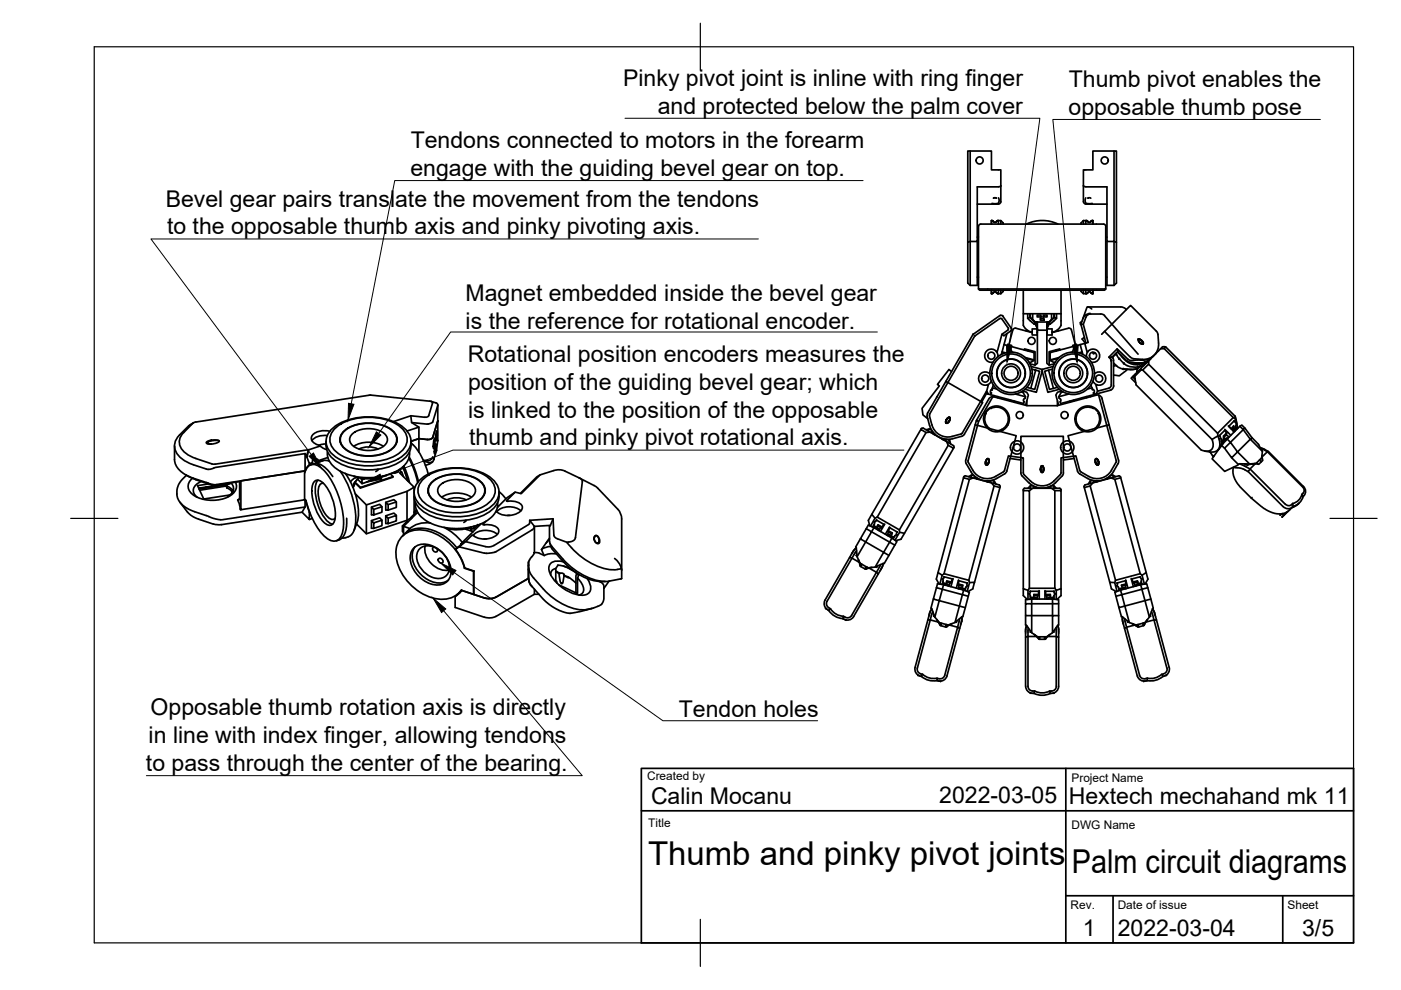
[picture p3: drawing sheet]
<svg xmlns="http://www.w3.org/2000/svg" width="297mm" height="210mm" viewBox="0 0 297 210" stroke-linecap="round" stroke-linejoin="round" font-family="sans-serif">
<!-- layer: Visible -->
<g fill="none" stroke="#000" stroke-width=".36">
<path d="M205.7 32h4.5v4h2l-.1 3.5-4.9 .1v11.6h-1.5zM205.7 32h-.5v19.4l.5-.2v9.3M212.2 39.4v3.4l-.3 .4-.2 .1M229.7 39.4v3.4l.3 .4 .2 .1M231.7 32h4.5v19.2h-1.5v-11.6h-4.5l-.5-.2v-3.4h2zM236.2 32h.5v19.4l-.5-.2v9.3M207.2 51.2v9.3h-1.5l-.5-.5v-8.6M207.2 43.3h4.5M207.2 50.3h.3M207.2 58.8h.3M207.5 47.8a2.43 2.43 0 0 1 1.9-.3h23.4a2.1 2.1 0 0 1 1.6 .3v13.5h-26.9zM210.3 43.1h1.3"/>
<path d="M210.6 46.9l-.4-.1v.7M210.6 46.9v.1M210.6 42h.7M211.3 46.9v.1a.39 .39 0 0 1-.7 0M211.6 46.8l-.2 .1M211.7 47.5v-.7h-.1h.6l.5 .5v.2M211.7 41.9l.1 .5-.1 .6M212.2 46.8v.7M224.3 47.5a7.8 7.8 0 0 0-6.7 0M229.7 46.8h.6a.59 .59 0 0 0 1 .1M229.7 46.8l-.5 .5v.2M229.7 46.8v.7"/>
<path d="M230.2 46.8v.7M230.2 41.9l-.1 .5 .1 .6M230.2 43.3h4.5M230.3 43.1h1.3M230.6 42h.7M231.4 46.9l.3-.1v.7M234.4 50.3h.3M234.4 58.8h.3M234.7 51.2v9.3h1.5l.5-.5v-8.6M201.7 78.8l-.5-.4-2.4 3.1 .4 .3-3.7 4.8 .2 1.4 1 .8M206.2 71l-5.6 9.8M206.3 71h.1"/>
<path d="M206.4 70.8l-.2 .2M206.4 70.8l-.1 .2M206.6 71.3l-9.5 16.5v.4l.5 1.9M206.7 71.2l-.1 .1M207.5 61.3l.2 .2h26.5l.2-.2M209.9 79.3a1.41 1.41 0 0 0-2.1 .1 1.41 1.41 0 0 0 .4 2.1 1.41 1.41 0 0 0 2-.7M210.2 61.5v.8h.1M210.6 62.1l-.3 .1M210.6 62.1h.1M210.6 62.1a.39 .39 0 0 1 .4-.2 .39 .39 0 0 1 .3 .2M211.4 62.1l.2 .1M211.6 62.3h.6"/>
<path d="M211.6 75.6h.1M211.6 75.6a1.41 1.41 0 0 0-1.4-1.6 1.41 1.41 0 0 0-1.4 1.6 1.41 1.41 0 0 0 1.7 1.2M211.7 61.5v.8M212.2 61.5v.8M212.4 74.6l.8 .2M212.7 61.5v.3l-.5 .5M212.9 73.1l6.3 1.7v1.6l-.8 .5-.2-.1M213.5 70.7l-1.2 4.4M213.7 69.5l-1.3-1.9-.3-.1-5.4 3.7M213.7 69.5v.5l-1.3 .9-1 3.7-.2-.1M213.9 73.1l-.2-.1-.1 .3M214.1 73.4l.5 1.3"/>
<path d="M214.2 70.2l-1.3 1-.5-.3M214.4 69.5l-1.7-2.5-.5-.2-5.8 4M214.4 69.5l.1 .3-.3 .4M214.7 69.9l-.8 3.2 .6 .1-.1 .3M214.8 69.9l.1-.2 .5-.1 3.4 .9M217 61.5v5h8M217 66.5v2.5M217 69l.7 1 .8 .3M217.1 74.2l.1-.2 2.3 .6v2.8M217.4 75.8l1.8 .5M217.5 76l1.7 .4M217.9 70.1l-.4 .1"/>
<path d="M217.9 66.5v1l1.4 1.2M218 74.2v.2M218.4 67.3l1 1.1-.1 .3h.2l.4-.3h-.5M218.4 66.5v.8M218.4 67.3l-.5 .2M218.4 66.5v.8l1.1 1h.4v1.4M218.4 70.4h.4M218.6 77.7l2.4 .7-1.3 4.8-2.4-.7M218.8 78.3l.8 .2-1.1 3.9 .9 .2 1-3.9-.8-.2M218.8 70.5v.5h1.1v-.5M218.9 66.5v1.3l.6 .5h2.9l.5-.5v-1.3M219.5 68.7l.4 .7"/>
<path d="M219.9 69.4v.3h-1.1v.8M219.9 69.7h.1M219.9 68.4v1M219.9 66.8h.8v.4h-.8zM219.9 70.5h.1M219.9 69.5v1M219.9 70v7l-.4 .4-1.1-.3M219.9 69.7v.3h2.1v-.3M220.6 67.5h.7v.4h-.7zM221.2 66.8h.8v.4h-.8zM222 70v7l.4 .4 1.1-.3M222 70.5h.1"/>
<path d="M222 69.7h.1M222 69.5v1.5h1.1v-.5M222.1 68.4v1.3h1v.8M222.1 68.4h.4l.1 .3h-.2zM222.3 78.5l1.1 3.9M222.4 68.7l-.3 .7M222.5 68.4l1-1.1 .5 .2-1.4 1.2M223.1 78.3l-1.6 .4 1 3.9 1.7-.5M223.3 77.7l-2.4 .7 1.3 4.8 2.4-.7M223.5 66.5v.8l-1.1 1h-.4v1.4M223.5 66.5v.8M223.9 74.2v.2"/>
<path d="M224 66.5v1M224.1 70.1l.3 .1M224.4 76l-1.7 .4M224.5 75.8l-1.8 .5M224.8 74.2l-.1-.2-2.3 .6v2.8M225 69l-.5 .7a1.89 1.89 0 0 1-1.4 .7M225 61.5v7.5M227.2 69.9l.8 3.2-.6 .1 .1 .3M227.2 69.9l-.4-.3h-.2l-3.5 .9M227.8 73.4l-.5 1.3M228 73.1l.2-.1 .1 .3M229 73.1l-6.3 1.7v1.6l.8 .5 .2-.1"/>
<path d="M229.2 61.5v.3l.5 .5h.6h-.1v-.8M229.4 68.1l-.4 .3 .2 .3M229.4 74.6l-.7 .2M229.7 68.8l-.5-.1 1 4M229.7 61.5v.8M229.9 71.5l-.5 .4 .7 .9M230 72.8l-1 .3 .6 2M230.7 74.5a1.41 1.41 0 0 1 2.4 .5 1.41 1.41 0 0 1-1.7 1.8M230.7 74.5l-.3 .5-.1 .6M230.7 65.1h-.2l-1.3 3.6M230.7 65.1h6.9l.6 .1 .6 .5M230.7 65.1l.8 .4"/>
<path d="M231.1 66.4l-.9 .3-.6 .8M231.2 66.6h2.1l.9 .3M231.2 66.6a.99 .99 0 0 0-1 .6l-.5 1.6 1 3.8-.7 .2 .5 1.8 .2-.1M231.3 62.1a.57 .57 0 0 0-1 .1M231.4 62.1l.2 .1M231.6 74.7l.3 .3 .3-.2M231.7 61.5v.8h-.1M232.1 79.3a1.41 1.41 0 0 1 2.1 .1 1.41 1.41 0 0 1-.5 2.1 1.41 1.41 0 0 1-2-.7M234.2 66.9l7.1 8.2M234.2 70.3l-.6 .6M235.1 75.7h.7M235.8 75.7l.3 .6v5.5"/>
<path d="M236 75.5l.1 .1M236.1 77l.6 .6M236.2 75.4l.4-.4-.8 .8M236.4 75.1l.1 .1M236.6 75h.1M236.6 77.5l-.5 .1M236.7 74.9a5.6 5.6 0 0 0 2.3 2.6M236.7 77.6l.3 .2a4.1 4.1 0 0 0 2.8 .6l-1.6-.2M236.9 74l.1 .5-1.2 1.2M236.9 74.6l2 1.9M237.5 75.2l.9 1 .8 .7 1.2 .4h1.2M238.9 76.5l.7 .3"/>
<path d="M238.9 78.3v.2l-1.6 1.2-1.2-.2M239 77.5a3.9 3.9 0 0 0 2.6 .2M239.5 76.8l1.9 .2M240.1 79.9l-.3 .3 1 1M240.2 76.9l2.6 .2M240.6 79.4v.4M240.6 79.4l-.4 .4M241.2 78.1l-1.4 .2M241.3 71.9h.3l.4 .3 .3 .3 .1 .4-.6-.1-.4-.5zM241.4 71.9l.6 .3 .3 .7-.4-.1-.3-.3-.2-.2 .5 .5 .4 .1-.3-.7zM241.4 72.3h.1M241.9 78.1l.1 .3"/>
<path d="M242.3 78.5l-.3-.1-1.4 1.4 .3 1.8 13.8 13.8a1.62 1.62 0 0 0 2.5-.8l-.2-1.5M242.5 77.5a1.38 1.38 0 0 0-1.5 1.5M242.7 76.8l.1 .3M243 77l-.9 .3-.8 .7M243 76.7l.1 .2M243.1 76.9h.1M243.2 76.6l.1 .1M243.6 76.4l-.1 .8M244 76.1l-1.2 .7-1.4 .2M244.6 75.5a3.8 3.8 0 0 1-3.4 .8l-1.2 .1-.6-.1-2.5-2.3-1.8 1.7 .5 .7v5.2M245 75h.1M245.2 74.9h-.1"/>
<path d="M245.2 70.2l-5.5-5.4-5.5 5.5 5.5 5.4 .7 .4M245.2 70.2l.1 .2a6.1 6.1 0 0 1-.1 4.4 3.1 3.1 0 0 1-3 1.4l-1.9-.1M245.6 74.4l-.3 .1M246 74l.8-.1 14.7 14.6M246.8 73.9l.4-.3 14.7 14.7M247.2 73.6l-.7-.1-5.9 5.9M37 97.4a4.3 4.3 0 0 0 3.1 3.7l4 1.3M37 94.5v2.9M41 89.6l-.8 .5a10.9 10.9 0 0 0-3 3.5 3.4 3.4 0 0 0 1.8 4 20.6 20.6 0 0 0 5 1.9h.6l1.2-.4 18.9-2.9v3.6l-4 .6M43.8 93.7l.5-.3 1-.1 1.2 .2-.5 .4-1 .2h-1l-.2-.2zM44.8 94.1h.1M46.5 93.6l-.3-.2h-.8l-1.1 .2-.4 .3 .3 .2h.6"/>
<path d="M64.7 99.8h.1M64.9 96.8l.2 .2M65.4 95.4l-.3 1.6 .5 1.3 .7-.2M65.6 98.3v.3M65.6 98.6l-.5 .4-.4 .8M65.9 98.5l1.3-.2 1 .3 1.3 1 1 1.4M66.3 98.3l-.2 .2M67.5 97.9l-.4 .3M67.6 94.4l.2 .2-2.4 .7M67.8 94.5l.7 .5 .7 .3M68.2 97.7l-.2 .1M68.3 97.7l-.8 .2v-.2l-.2-.3-.6-.2-.4 .4v.8l-.7 .2"/>
<path d="M69.1 93.6v.8M69.1 94.4a4.8 4.8 0 0 0 3.1 3.9 14.1 14.1 0 0 0 12.7-.5 4.4 4.4 0 0 0 2.2-3.4M69.1 94.2h-.7l-.7 .2M69.4 92.4a3.4 3.4 0 0 0-3.3 1M69.4 95.8v.3a4.9 4.9 0 0 0 3.7 4.3l3 .7 3 .2 3.1-.6 1.3-.5 1.4-.8a4 4 0 0 0 1.9-3.6M69.5 97l-2 .7M69.9 97.8a2.82 2.82 0 0 0-2.4 .3l-.2 .2M69.9 91.4a3.4 3.4 0 0 0-3.9 1.3 1.57 1.57 0 0 0 1.6 1.7M70.2 91.1a12.3 12.3 0 0 1 10.2-2.5 9.2 9.2 0 0 1 6.2 3.2 3.5 3.5 0 0 1-1.2 4.9 13.5 13.5 0 0 1-14.5 0 3.5 3.5 0 0 1-.7-5.6zM70.8 91.1a10.7 10.7 0 0 1 9-2.5 8.4 8.4 0 0 1 6.2 3.2 3.2 3.2 0 0 1-1.2 4.2 12.2 12.2 0 0 1-13.3 0 3.2 3.2 0 0 1-.7-4.9zM72.1 99.9a17.4 17.4 0 0 1 3.1 12.1 2.54 2.54 0 0 1-2.7 2.1M72.1 93.2v.6"/>
<path d="M73.1 91.2a9.1 9.1 0 0 1 10 0 2.38 2.38 0 0 1 0 4 9.1 9.1 0 0 1-10 0 2.38 2.38 0 0 1 0-4zM73.2 91.2a8.9 8.9 0 0 1 9.9 0 2.36 2.36 0 0 1 0 4 8.9 8.9 0 0 1-9.9 0 2.36 2.36 0 0 1 0-4zM74.7 92a5.8 5.8 0 0 1 6.8 0 1.67 1.67 0 0 1-.5 2.8 6 6 0 0 1-6.3-.4 1.55 1.55 0 0 1 0-2.4zM75 94.6a6.1 6.1 0 0 1 6.3 0M76.1 95.2l1.1-.4h1.2l1.8 .4M78.6 83.8l12.5 1.3M78.6 83.8l-37.5 5.8a9.8 9.8 0 0 0-3 3.4 3.4 3.4 0 0 0 2.4 3.8l4.4 1.6h.7l19.8-3.1-.5 1.5-.2-.6M80.1 99.5l.1 .1M80.2 99.6l-.5 .4M84.1 93.2v.6M84.5 99.6v.4l-.8 .3M84.7 99.5v.1"/>
<path d="M84.8 99.8l.4 .3-.5 .2 3.1 3-1.5 .9-8.6 2.9-2.4-2.4M85.6 98.8l.7 1.7 .5 1.8M86.7 97.2a19 19 0 0 1 1.9 5.1M86.8 96.9a18.9 18.9 0 0 1 1.9 5.2M87.1 88.2l.2 1.4 1.5 1-2.5 .8M87.1 93.6v.8M87.1 93.8l.6 .6M87.3 89.6l3.3 .3M87.7 94.4a14.2 14.2 0 0 1 3.1 6.1M88.8 90.6v2.4l-1.7 .6 1.7-.6 1.8 .2M89.7 97.6l.9 .1M89.8 97.8l1.4 .3 .5-.2"/>
<path d="M90.6 93.2l-1.8-.2v2.9M90.9 98.4l-.7 .3M90.9 88.1l-.3 .3-.5 .1-3-.3-3.7 1.2M91.1 85l.6 .3v.2M91.4 85.1l1 .3M91.7 89.6l-1.1 .3M91.7 85.5l-.8 2.6M91.7 97.9l-.8 .5M91.8 96.9a1.06 1.06 0 0 1-1.2 .8M92 97.4l-.3 .5M92 97.2v.2zM92.1 92.9l.1 .9-.3 1.3v-.9z"/>
<path d="M92.4 94.1l.1 .8-.3 1.4-.1-.9zM92.4 85.4l.4 .3v.2l-1.1 3.6M92.6 95.4l-.7 2.1M92.6 91.3l.1 .9-.3 1.3v-.9zM92.8 93.5l-.3 2M92.8 85.9v7.6M92.8 89.2l-1 3.5a1.1 1.1 0 0 1-1.2 .5M119.8 99.9l3 1.4a.95 .95 0 0 1 .7 .8M119.8 99.9l-.9-.3h-1l-3.4 1.1-4 4-1.3-.4-1.8 1.9 .2 .1a4 4 0 0 1 2.9 .6 1.06 1.06 0 0 1-.5 1.8 4.1 4.1 0 0 1-4.8-.2h-.1M195.2 91.1l.1-.3h.4l5 2.8 1.5 .9 .1 .3-.1 .3M196.3 91.1l.7-.2 .5 .3M196.7 87.6l3.9-6.8 7.7 4.5-3.8 6.8-.6 .4"/>
<path d="M196.7 87.5l-.1 .3a6 6 0 0 0 2.4 4.8 4 4 0 0 0 3 .4M197 90.9l-.2 .5M197.2 91.6l-.9 .1M197.6 90.1a3.5 3.5 0 0 0 4.3 2.4M197.6 91.4l-.2 .4M197.7 91.6l.2 .4M198 91.8l-.1 .2M198 91.9v.1M198.2 92l-.1 .1M198.3 92.1l-.1 .1M198.7 84.1l-.1 .1M199.7 93h.1"/>
<path d="M199.8 93v.1M200 93.1l-.1 .1M200.1 93.1l-.1 .1M200.5 93.1l-.5 .2M200.7 93.1l-.2 .4M200.7 93.6l.3 .8-10.3 17.9-4.7-2.7M200.9 93.2l.5 .2 .1 .7M200.9 88.7l.3-.2 .2 .2-.3 .7-.4 .3-.1-.4zM200.9 88.6l.4-.1 .1 .4-.3 .6-.4 .3-.2-.4zM201 94.4l1.2 .7-10.4 18M201.4 93.4l-.3 .5M203.9 92.5l-1.9 .5"/>
<path d="M205.8 100a4 4 0 0 0 5.5 1.4l1.7-.9M205.8 100l-.9-1.7-.2-.5 2.1-7.7 8.7 2.3-2 7.5-.5 .6M207 89.2l-.2 .9M208.1 85.2l1-1.7h.3l-.2-.6-5.2 9-2.2 .6M209.3 97.3h.3l.1 .7-.2 .5-.3 .1-.3-.4zM209.3 81.6l.2 .1-.3 1.2M209.4 97.3h.1l.2 .2-.3 .9a.28 .28 0 0 1-.4 0 .28 .28 0 0 1 0-.4zM209.4 83.5l.1 .1M209.8 90.9a2.52 2.52 0 0 1-.8-3.2l-.1-.2 1.1-1a2.72 2.72 0 0 1 3.7 1.6 2.51 2.51 0 0 1-2.2 3.2M210.1 83.3h.1M210.2 80.8h.1M210.3 82.6l-.3 .3v.8l-.5-.1-.3-.7"/>
<path d="M210.3 82.6h.1M210.4 82.2l.9 .3M210.5 84.1l-3 5.3-2.3 8.5a4.8 4.8 0 0 0 3.9 3.6 5.5 5.5 0 0 0 3.6-1.5M210.6 81.6l-.3 1M210.8 83.9l-.1 .2M210.8 84.1h-.5l-.7 .5-2.6 4.6 .5 .2M211.6 84.1l-.1 .2M212.4 91.1l.2 .1M213 99.7l.8-3 3.2 .4v3.2M213 99.7l-.2 .3M213.5 90h.1M213.5 90l.2 .1"/>
<path d="M214.2 97.2l2.3 .3M214.3 84.8l-.1 .3M215.1 85l-.1 .3M215.3 83.5l2.1 .6M216.5 83.1l.4 .1 .5 .9-.1 .3a.51 .51 0 0 0-.2 .9l-.1 .3-7-1.9M216.8 82.9l.9 .3 .3 .5-.3 1.3v1M217.7 85l-.3 .9M217.7 82.1l.8 .3M220.9 98.8l.2 .1 .2 .5v.4l-.3 .4-.2-.1-.2-.4zM220.9 98.8l.2 .1 .2 .4-.3 .8-.2-.2-.2-.4zM224.2 85l.3 .9M225.1 82.9l-.9 .3-.3 .5 .3 1.3v1"/>
<path d="M225.4 83.1l-.4 .1-.5 .9 .1 .3a.49 .49 0 0 1 .2 .9l.1 .3 7-1.9M226.6 83.5l-2.1 .6M226.8 85l.1 .3M227.6 84.8l.1 .3M227.7 97.2l-2.3 .3M228.4 90l-.2 .1M228.9 99.7l-.8-3-3.1 .4v3.2M228.9 99.7l.3 .3M229.5 91.1l-.2 .1M230.3 84.1l.1 .2M231.1 83.9l.1 .2M231.3 81.6l.3 1h.3l.1 .3-.2 .4 .1 .4 .4-.1 .4-.7"/>
<path d="M231.5 82.2l-.9 .3M231.7 82.6h-.1M231.9 83.3h-.1M232.3 97.3h.3l.3 .5 .1 .5-.2 .3h-.2l-.3-.3zM232.3 97.3h.2l.4 .5-.1 .7-.3-.1-.2-.4zM232.9 87.7h.1M232.9 87.7a2.51 2.51 0 0 1-.8 3.2M232.9 87.7l.1-.2-1.1-1a2.55 2.55 0 0 0-3.6 1.5 2.55 2.55 0 0 0 2.1 3.3M232.9 83.8l3.8 13.9-.1 .3-1 1.7M233 83.8h-.6l-8.3 2.2h-6.3l-7-1.8M233 83.8l.4 .2 .3 .5 1.4 5.6M235.4 82.8l-3.1 .8"/>
<path d="M235.6 81.6a.7 .7 0 0 1-.5 .7l-2.4 .6-.3-1.2 .2-.1M235.6 99.7a3.5 3.5 0 0 1-4.7 1.3l-1.7-1M236.1 81.8l-.2 .6-.5 .3M240.6 80.2l-.4-.4-.1 .1 .6 .5M256.5 95.8l.8 1M257.1 96.6h.3M258.2 91.9v.5M258.2 92.4a2.74 2.74 0 0 1-.1 3.1 2.91 2.91 0 0 1-2.7 .1M258.5 95.1l-.3 .3M258.6 92.3l.2 .7M258.6 92.3v.1M258.6 95l-.1 .1"/>
<path d="M258.8 93l-.3 .1M258.8 93l.2 .1-.1 .4M258.8 94.6v.1M258.9 93.5v.7l-.2 .6M259 94.2v.2M259 94.4l.6 .6M259.1 93.9l-.2 .4M259.2 93.7l-.1 .6M259.3 93.6v.4M259.3 93.6l-.1 .1M259.4 92.5v.3M259.4 92.8l-.3 1.1"/>
<path d="M259.4 92.8l.3 .3M259.6 91.3l.4 .7-.6 .7M259.7 91l.7 .7M259.7 91.2l-1.1 1.1M259.8 93.3l-.5 .3M259.9 93.4l-.1-.1 .5-.4-.6 .1-.5 .5M260 92.2l.6 .5M260 91.9l-.6 .6M260.2 93.1l.7 .7 2.7-2.7 1.5 2-2.7 2.7M260.4 91.7l.5 .6M260.4 90.3l.7 .7M260.5 90.4l.3 .3"/>
<path d="M260.9 93.8l1.5 2-1.3 1.3-1.5-2.1zM261 90.9l.6-.6-.1 .3-.3 .5M261.1 91l.6 .6M261.1 97.1l1.5 1.4M261.5 88.5l-3.4 3.4-14.6-14.7-1.2 1.3 14.7 14.7 1.2-.8M261.5 88.5a2.3 2.3 0 0 1 .8 2.2M261.5 99.1l-.1 .7a5.2 5.2 0 0 0 1.8 3.7l2.1 2.1 2 1.7 1.3 .9 1.3 .5 1.1 .3 1.5-.2 .5-.3 1.2-1.1-.1-.6M261.6 90.3l-.2 1M261.7 89.2v.1M261.7 89.3h.1M261.8 99.1l1.9 .4M261.9 88.3v.5"/>
<path d="M261.9 88.3l.4 1.7M262 90.5v.3M262 89.5l.1 .2M262.1 89.6l-.3 1.4M262.1 89.6l-.5-.3-1.1 1.1M262.2 90.6l.2 .2M262.2 90.6l-.7 .7M262.2 90.6v.2M262.3 90.9h-.1l-.3 .3-.1 .3M262.4 95.8l2.5 2.6M262.8 98.4l2.2 1M262.9 90.4l.4-.3 2.1 2.7 1.4 1.4 .9 1.5-.2 1.4-1.2 1.1-3.6 .1-.3 .4-2.7 1.2-2.7-2.6 2-2.9z"/>
<path d="M262.9 90.4l.7 .7 .3-.3M263.8 98.4l.4 .1M264.2 98.5l.3 .1M264.5 98.7l.1-.2 1.5-.2-1.1 1.1M265 99.4l-.4 .6-.9-.5M265 99.4l7.5 7.5a.97 .97 0 0 0 1.6-.1M265.1 98.3l.1 .1M265.3 98.3l.2 .1M265.4 92.8l-.3 .3 2.6 2.6M266 98.3h.1M266.4 98.1l.3 .3M267 97.5l.4 .4"/>
<path d="M267.2 95l1.7 .7M267.3 95l.3 .2M267.5 96.9h.1M267.5 96.8l.2 .8M267.5 96.7l.1 .2M267.6 95.1l1.1 .7M268.7 95.8l.2-.1 7.4 7.4a1.43 1.43 0 0 1 .2 2M268.7 95.8l7.5 7.4a.94 .94 0 0 1 .1 1.4M268.7 95.8l-1.1 1.1 .1 .7-.8 .8-.8-.1M38.2 106.5l1.5 2.1 1 .8 .9 .5 3.6 1.2M39.3 100.7l.7 .4M39.5 100.8l-1.4 1.5-.5 1.2a3.9 3.9 0 0 0 2.8 4.7l3.9 1.3"/>
<path d="M40.1 101l1.4 .7M40.8 101.4a2.11 2.11 0 0 0 .4 3.7 7.5 7.5 0 0 0 8.4-.7 1.88 1.88 0 0 0 .3-2.2M41.5 101.7l3.8 1.2 5.8-.9M42.1 103.5l6.9-1.1-6.8 1.2M42.7 102.1a1.87 1.87 0 0 0-1.2 3l.3 .3M44.2 102.6l-2.3 .4 1.3 2.8 5.5-.8 .6-.5M45.2 111.1l1.7 .1M47.7 102.8l.4 .7M47.9 103.1l-5.6 .8M48 102.7l-5.8 1M48 102.7h.1M48 102.7l.1 .4"/>
<path d="M48.1 103.1v.4M48.1 103.5l.9 .5 .2 .3M48.1 103l1.4 1.1M48.7 105l-.5 .4M49 102.4a1.68 1.68 0 0 1 .3 2.1M49.1 104.1l.1 .2M49.2 104.3l.1 .2M50.6 106.4l.5 1.6M50.8 102.1v3.8l-.4 .2M50.8 105.7l-.4 .3 .2 .4M51.1 102v6.1l-.2-.3M51.1 102l13.5-2.1v6.1l-13.5 2.1"/>
<path d="M51.1 102l-5.4 .8-1.6-.4M64.1 108.6l-17.2 2.6M64.6 105.9l.1 1.6-.6 1.1 1.5 1.5a4.3 4.3 0 0 0-.5-3l-.3-1M64.6 105.9l.2 .2M64.6 100.3a1.9 1.9 0 0 1 1.2-1.7 1.9 1.9 0 0 1 2.1 .4 16.2 16.2 0 0 1 4.9 10.3 6.5 6.5 0 0 1-.9 5 1.85 1.85 0 0 1-2.7-.2 15 15 0 0 1-4.3-8M64.7 107.5l-17.6 2.7-1.3-.1-1.5-.6M66.2 109.9l-.6 .2M66.5 102.2a1.03 1.03 0 0 1 1.6-.1 9.5 9.5 0 0 1 2.8 8.4 1.08 1.08 0 0 1-1.8 .6 9.5 9.5 0 0 1-2.8-8.4zM67.4 101.8a5.9 5.9 0 0 0 0 5.2 5.9 5.9 0 0 0 3.1 4.1M68.6 102.5a.93 .93 0 0 0-1 .9 7.5 7.5 0 0 0 2.5 6.6l.7 .1 .2-.2M73.2 100.4a14.4 14.4 0 0 1 2.7 9.9l-.8 2.2M73.5 109.9v1.7l-.5 1.7-.7 1-1 .4"/>
<path d="M75 102.6l.3-.4-.3 1M75 100.9a8.4 8.4 0 0 0 6.3 0M75.3 102.2l.7-.9-1 1.3v.6l-.2 .1M75.3 102.2l1.1 1.1M75.7 101.2l-.9 .4-.5 .6M76.4 101.4l.4 .3v.8l-1-.9M77.2 101.5l-.4 .2M77.2 101.5v.1M77.7 107.1v6.1M79.2 110.9l-.4-.5v1.6h.4l1.8-.5v-1.2l-1.8 .6v1.1M79.2 108l-.4-.5v1.6l.4 .1 1.8-.6v-1.2l-1.8 .6v1.2M81 110.3l-.5-.5-1.7 .6"/>
<path d="M81 107.4l-.5-.5-1.7 .6M81.9 100.8l-5.1 1.7M82.3 107l-.5-.5v1.6l.5 .1 1.7-.6v-1.2l-1.7 .6v1.2M82.3 109.9l-.5-.5v1.6h.5l1.7-.6v-1.1l-1.7 .6v1.1M82.8 100.5l.5 .7-6.9 2.3M83.3 101l-6.9 2.3v.2l-1.1-1.1M83.7 100.1v.2h-.3M84 106.4l-.5-.5-1.7 .6M84 109.3l-.5-.5-1.7 .6M85.2 100.1l.3 .9M85.3 113.7l.3-.3a6.4 6.4 0 0 1 7.5-.4l2 1.4 1.8 1.8M85.3 111.5l.3 .1"/>
<path d="M85.6 111.6v1.8M86.3 104.2v6.1M86.4 101.9l-1-2.9 .6 1.4 .5 1.6M86.6 110.6l-.3-.1-1 1v1.2l.3 .2M86.8 112.2l-.7 .8M87.1 109.9l-.8 .4-8.6 2.9-2.1-2.1M87.1 109.8h.2M87.7 116.2a3.7 3.7 0 0 1 4.4-.3 6.1 6.1 0 0 1 3.5 6 2.97 2.97 0 0 1-4.3 1.9 6.1 6.1 0 0 1-4.2-6.3zM87.8 104.4a4.5 4.5 0 0 0 3.1 4.7 14.1 14.1 0 0 0 12.7-.5 4.2 4.2 0 0 0 2.2-4.2M87.8 103.3v.9M87.8 105.4v3.6M88 116a4.6 4.6 0 0 0 1.2 5.8 4.6 4.6 0 0 0 5.8 1.2"/>
<path d="M88.1 106.6a4.7 4.7 0 0 0 3.3 4.4l2.8 .8 1.5 .2h2.2l3-.5 1.1-.4 1.4-.8a4 4 0 0 0 2.1-3.7M88.3 108l-.5 .6M88.3 108.9l-.2-.1-1 1v.3M88.3 108.2l-.5 .4M88.3 108.2l-.4 .3M88.5 108.6l-2.9 3 1.3 .5M88.9 101.9a12.3 12.3 0 0 1 10.2-2.6 9.2 9.2 0 0 1 6.2 3.3 3.5 3.5 0 0 1-1.3 4.9 13.5 13.5 0 0 1-14.4 0 3.5 3.5 0 0 1-.7-5.6zM88.9 116.4a3.5 3.5 0 0 1 4.8 .7 3.7 3.7 0 0 1 1 4.9 3.5 3.5 0 0 1-4.8-.7 3.7 3.7 0 0 1-1-4.9zM89.5 101.9a10.7 10.7 0 0 1 9-2.5 8.4 8.4 0 0 1 6.1 3.2 3.2 3.2 0 0 1-1.1 4.2 12.2 12.2 0 0 1-13.4 0 3.2 3.2 0 0 1-.6-4.9zM90.1 115.8a4.6 4.6 0 0 0 5.1 5.1M90.8 104v.6M91.3 110.9a5.3 5.3 0 0 0-4.5 1.3"/>
<path d="M91.8 102a9.1 9.1 0 0 1 10 0 2.38 2.38 0 0 1 0 4 9.1 9.1 0 0 1-10 0 2.38 2.38 0 0 1 0-4zM91.9 102a8.9 8.9 0 0 1 9.8 0 2.36 2.36 0 0 1 0 4 8.9 8.9 0 0 1-9.8 0 2.36 2.36 0 0 1 0-4zM92 116a.53 .53 0 0 0-.1 .8 .53 .53 0 0 0 .9-.1l-.2-.4M93 118.5a.58 .58 0 0 1 .8 .1 .58 .58 0 0 1-.1 .8 .68 .68 0 0 1-.7-.9zM93.4 102.8a5.8 5.8 0 0 1 6.8 0 1.67 1.67 0 0 1-.6 2.8 6 6 0 0 1-6.2-.4 1.55 1.55 0 0 1 0-2.4zM93.7 105.4a6.1 6.1 0 0 1 6.3 0M94.1 111.8l1.8 1.2 2.1 2M94.8 106l1.1-.4 1.2-.1 1.7 .5M96.6 116.5a8.3 8.3 0 0 1 1.8 4l2.1 .6M97.3 115.9l5.4 1.4M97.7 115.4l.1 .1M98.1 115h.1"/>
<path d="M98.6 112.1l1.7 .7M98.7 110.3l.1 .1-.5 .4M98.7 112.1v.1M99.3 112l-.3 .3M99.4 111.9l.6 .2v.5M99.9 111.7a8.5 8.5 0 0 1-5.4 .3M100 112.1l-.3 .4M100.1 113.5h-.1M100.4 111.6h.1M100.6 111.5l-.1 .6-.7-.2v-.1M101.3 111.3l-.8 .8M101.8 111.1l.1 .1"/>
<path d="M102 111.1l-4.3 4.3 .3-.2-.1 .1-1.3 1.2 2.1-1.7M102.7 111.3a2.87 2.87 0 0 1 3 1 1.8 1.8 0 0 1-1.8 1.8 3.8 3.8 0 0 1-3.5-.5M102.8 117.3h.3M102.8 104v.6M103 110.5l-.6 .7 .3 .1M103.1 114.3h-.5M105.4 113.3a3.9 3.9 0 0 0-5.1 .2M105.5 107.2l.2 .2M105.8 104.2l1.5 1.6M108.1 109.3h-.5M109.2 104.3l-1.7 1.3-2 2M110.4 108.3a3.9 3.9 0 0 0-5.1 .2"/>
<path d="M112.1 119.1l.1 1.9 .9 1.5a17.4 17.4 0 0 0 7.7 6.3 6.8 6.8 0 0 0 5 .1M112.1 119.8l-.1 .1M112.2 118.8l-.2 .4v3.5l-6.8 3.9 6.9-4M112.3 110.3l1 1.3M112.7 118.1l-.4 .6M113.3 111.6l3.4-.2-.2 .2v3.2l.1 .5 2.8 3.3M113.3 111.6l-.6 .8-7.5 4.6-2.1 .3M113.3 111.6v5.6l-.6 .9M113.3 117.2h.8l1.3 .6 .9-.3 1.7-.1M114.5 100.7l-.7 .4-3.5 3.5M114.8 116.5l.5 1.3M116.5 114.3l-.7 .9"/>
<path d="M116.5 114.1l-1.7 2.4M116.6 115.2l.3 .9M116.8 115.9l-.9 .1-1.1 .5M116.9 116.1l2.6 3.1M117.3 110l-.6 1.4M117.4 113.5l-.1-3.5-5 .3-.2 .9-7.4 4.4-.6 .3h-1.1l-4.3-1.1 1.3-1.3 .4 .1M117.4 113.5l.2 .4 .6 .3M118.3 119.8l-.5 .7v2.7l.2 .1v.3M118.3 119.8l1.4 .3 1.6 .8M119.4 118.6a13.4 13.4 0 0 0 9 4.7l.8-.1M119.5 119.1a2.3 2.3 0 0 0-3 .8 4.7 4.7 0 0 0 2.2 4.3 6.9 6.9 0 0 0 5.6 1.9 1.76 1.76 0 0 0 .6-2.8l-.4-.6M119.5 119.2a11.6 11.6 0 0 0 8.8 4.1"/>
<path d="M120.2 115l.2 .3a15.2 15.2 0 0 0 8.9 5.5h.9l1.5-.2M122.8 101.3l3.2 1.6M123.5 102.1l-1.5 12.1-.7 .6-1.1 .2-2-.8M126 102.9l.8 .6 4.2 4.5 .7 1.1 .1 .9v10.9M126.1 113.8l-.1 .2M126.1 113.8l.4-.2 .3 .3 .2 .6-.2 .6h-.4l-.3-.4-.1-.4zM126.1 113.7l.4-.1 .5 .5 .1 .8-.2 .3h-.3l-.5-.5-.2-.6zM130.3 118.4a3.7 3.7 0 0 1 1.5 2.5M180.1 118.2l-5.2 9M180.7 117.3l-.6 .9 .5 .1 1.6 .9-.2-.6M181.4 116.3l-.7 1M181.5 116.2l-.8 1.1"/>
<path d="M181.6 116.8l-6.3 10.7a1.1 1.1 0 0 0 .8 1.6M181.7 117.5l-.2 .3 .2 .1M182.1 118.8h.1M182.2 119.2l.2 .9 1.1 .6 .8-.3 1.5 .9M182.4 119.4l-.1 .1M182.4 119.4l-.1 .2M182.6 119.6l-.2 .4M182.8 119.6l-.3 .5M183.5 114.9l-1.8 3.1M183.7 112.1l.4-.8 1.2 .6 4.9 2.9-2.7 4.7-2 .7-1.5 .2-1.6-1-.7-1.4-.2-1.9-.1-.1 1-1.7M183.7 112.1l1.1 .6-1.3 2.2-1.1-.6zM184.4 111.5l-.3-1.2 .7-1.2 .7 .8-.9 1.6"/>
<path d="M184.8 109.1l10.4-18 1.1 .6-10.3 17.9M185 111.7l.3-.2 .8 .4M185.3 111.5l.2 .3M185.3 111.9l-.5 .8 3.8 2.2-1.3 2.2-3.8-2.2M185.3 110.5l.1 .2M185.4 111.1l-.3 .5M185.5 112v-.1l.5 .2 .2 .3M185.8 110.3l1.7 .9M185.9 110.3h-.1M185.9 110.3l-.5 .4v.4M186 109.6l-.5 .3M186.1 111.5l.8 .5 .1-.2-.8-.5-.4 .5"/>
<path d="M186.1 111.9l.2 .5M186.7 119.7l-.9 1.6M186.7 111.8l-.4 .7M187.2 119.7l-.2 .6M187.2 119.5l-.5 1.3M187.4 111.2l-.4 .6M187.6 111.1l-.9 1.6M188.1 113.5l.6-.1 .7 .5M188.2 113.6l.8 .2-.1 .2M188.3 112.5l.9 .5-.3 .6M188.4 112.8l-.3 .7M188.5 117.8l-1.2-.7-1.8 3.1"/>
<path d="M188.6 111.8l1.6 1M188.6 111.7l-.9 1.6M188.7 111.9l-.5 .8 .9 .5M189 113.8l.4 .1M189.1 114.1l-.5 .8 1.1 .7M189.4 113.9v.4M189.8 114.5l.9-1.6 1.1 .2-.8 1.2-1.1 .3M190.2 112.8l-.1 .6-.4 .2-.3 .5M190.2 112.8v.1M190.3 113.4h-.2M190.7 112.3v.5M204.3 101.3l.3-.4 7.3 1.9 .2 .3-.1 .3"/>
<path d="M206 100.7l-.2 .5M206.3 101.3l-.8 .3M206.5 100.9l-.5-.2-.6 .4M206.7 101l-.1 .4M206.8 101.1l.3 .4M207.1 101.3v.3l.1-.2M207.4 101.5h-.1M207.5 101.6h.1M209.1 102v.1M209.2 102h.1M209.4 102v.1M209.5 102l-.1 .1"/>
<path d="M209.9 102l-.4 .2M210.1 101.9v.1M210.1 102l-.1 .3M210.2 102.4l.6 .6-5.4 20M210.3 101.9l.5 .1 .4 .6M210.8 103l1.2 .4-5.4 20M210.8 102l-.1 .5M216.5 100.2v.3a5.3 5.3 0 0 0 5.2 2.9 6.8 6.8 0 0 0 3.7-2.9l.1-.3M216.5 100.3v-7.8h8.9v7.8M217 100.2v.2a5.1 5.1 0 0 0 4 2.6 3.5 3.5 0 0 0 2.4-1M217 104l.2-.5h7.5l.3 .3v.2M218.4 103v.5"/>
<path d="M218.9 103.5l-.7 .5M219 103h-.6l-.4 .5M219.2 103.1v.4M219.4 103.2l.3 .3M219.7 103.3l.1 .2M219.8 103.3v.2M220 103.5h-.1M220 103.4v.1M220.1 103.4v.1M221.8 103.4v.1M221.9 103.4v.1M222.1 103.3v.2"/>
<path d="M222.2 103.3l-.1 .2M222.5 103.2l-.3 .3M222.7 103.1v.4M222.9 103h.6l.4 .5M222.9 103.5l.7 .5v20.7h-5.4M223.5 103v.5M223.6 104h1.4v20.8M225 100.2l-.2 .4-1.4 1.4M228.9 100.5l-.5-.6-2-7.5 8.7-2.3 2.1 7.7a5.2 5.2 0 0 1-4.3 4.2l-1.6-.2-.7-.4M228.9 100.5l1.7 .9M231.1 102l.1 .5M231.6 101.9l-.5 .1-.4 .6"/>
<path d="M231.7 102.4l-.6 .6M231.8 101.9l.1 .4M232 102l.4 .2M232.4 102l.1 .1M232.5 102v.1M232.7 102h.1M232.8 102v.1M234.4 101.6h.1M234.5 101.5h.1M234.8 101.3v.3l-.1-.2M235.1 101.1l-.3 .4M235.2 101l.1 .4"/>
<path d="M235.4 100.9l.5-.2 .6 .4M235.6 101.3l.8 .3 5.3 20M235.9 100.7l.2 .5M236.4 101.6l1.2-.3 5.4 20.1M237.6 101.3l-.3-.4-7.3 1.9-.2 .3 .1 .3M264.6 100l7.4 7.4a1.43 1.43 0 0 0 2 .1M265.5 105.5l-.2 .1M271.7 108.9l-.3 .3M271.8 108.9l-.4 .3M271.9 108.9h.1M271.9 108.9l.3 .2M272.1 109.1l.1 .1"/>
<path d="M272.2 109.1h.1M273.2 108.3l-1.3 1.4 .9-1.1M275.5 106.6l-.8 .7-.8 .3M276 104.8a2.62 2.62 0 0 1-1.9 2M276.3 104.6l-.3 .2 .3 .5M276.3 105.3a2.97 2.97 0 0 1-2.1 2.1M276.5 105.1l-.2 .2M96.8 126.1l-.3 .4v2.3l6.7 2.2h1.1l.9-.3M97.6 125.6l-.7 .5M97.6 125.4v.1M97.6 125.4l-.3 .3M97.8 125.3l.1-.1 5.3 1.7h1.1l.9-.3"/>
<path d="M97.9 125.2l-.3 .2M97.9 125.2l-1.4 1.3M98.5 120.4a10.9 10.9 0 0 0-9.6-8.1 4.8 4.8 0 0 0-4.9 5.9 10.8 10.8 0 0 0 10.1 8.9 4.7 4.7 0 0 0 3.7-2l2.6 .9M98.5 120.4l2 .7M100.4 121.1l.1 4.9M100.5 121.1v4.9M112.1 120.4v2.5a1.93 1.93 0 0 0 .6 1.4M112.1 122.8l.2 .7 .5 .8 2.9 3.2 1.8 1.4 2.3 1a7.5 7.5 0 0 0 3.5-.3l2.2-.6M112.1 120.6l-.1 .1M112.8 124.3l.1 .1M113.3 124.9v1.1l-8.1 4.7M113.3 126h1"/>
<path d="M117.8 121.3l.9 .3M117.8 121.1l.9 .5M117.8 120.5a1.17 1.17 0 0 0-1 1.4M118.5 121.6l.3 1.7 .3 .5 .3-.3 .1-1.7 .1 .3M118.7 121.6h.6l.3 .2v.3l1.1 .4M119.5 120a10.6 10.6 0 0 1 3.2 1.9M119.6 122a6.1 6.1 0 0 1 2.5 1.6M122.3 121.5l.4 .4M122.3 121.6l-.2 .5v3.6M122.4 122.6v3.3l-4-1.9M122.5 122.6l.7 .9a1.67 1.67 0 0 1-.1 2.5l-.3 .2M122.7 121.9l-.3 .7"/>
<path d="M126.7 128.6l-.9 .3M127.1 123.3l.2 .1a1.13 1.13 0 0 1 .7 1.1v2.3a1.93 1.93 0 0 1-.6 1.4l-.6 .3M128 124.6l.1 .1M128.1 124.7h-.1M129.1 123.2l-1 1.5M131.8 120.9v1.8l-2.6 .5M174.9 127.2a1.49 1.49 0 0 0 .6 2.1M175.1 129l.2 .2M175.5 129.3l.2 .1M175.7 129.4a3.9 3.9 0 0 0 3 1.8M176.1 129.1l-.4 .3M176.1 129.1a3.4 3.4 0 0 0 2.7 1.6"/>
<path d="M179.2 131.4l.2 .1M180.6 130.5a1.01 1.01 0 0 1-1.4 .4M181 130.7a1.57 1.57 0 0 1-2.3 .5l.1-.5 .4 .2M183.6 120.2l-.2 .4M183.8 120.3l-.2 .4M183.9 120.3l-.3 .3M183.9 120.3l-.2 .3M184.7 120.3h.1M184.9 120.3l-.6 .1M185.8 121.3l.4 .4-5.2 9M185.8 121.3l-5.2 9.2M186 120l-.1 .3-.2-.1"/>
<path d="M186.7 120.8l-.5 .9M187 120.3l-.3 .5M196.7 131.4l-2.7 10.1a1.49 1.49 0 0 0 1.1 1.8M197 130.4l-.3 1h.5M197.1 129.9l-.1 .5M197.2 131.4l-2.7 10.2a1.1 1.1 0 0 0 1.1 1.4M197.4 129.3l-.2 .6M197.6 129.1l-.4 .5-.2 .8M197.8 129.7l-.6 1.7M198 130.4v.3h.2M198.5 124.6l.3-.8 1.2 .2 5.5 1.6-1.4 5.2-.1-.1-1.5 1.3-1.5 .5-1.8-.5-1-1.2-.7-1.8h-.1l.5-2M198.5 124.6l1.3 .3-.7 2.5-1.2-.4z"/>
<path d="M198.6 131.4l.4 .5-1.8-.5M198.8 131.5h.1M198.9 121.4l5.4-20.1 1.2 .3-5.3 20 5.2 1.4M199 131.9l.3 .7 1.3 .4 .7-.5 1.7 .5M199.1 123.8l-.6-1 .4-1.4 .9 .6-.5 1.8M199.1 127.4l-.9 3.4M199.2 132l-.1 .1M199.2 132l-.1 .2M199.4 132.1l-.1 .5M199.6 132.1l-.1 .6M199.7 122.7l.1 .1M199.9 123.6l-.2 .3"/>
<path d="M199.9 123.2l-.1 .6M200 123.6l.3 .3M200 124l-.2 .9 4.2 1.2-.6 2.4-4.3-1.1M200.2 122.3l1.8 .5M200.2 121.6l-.4 .4M200.2 122.3l-.1 .1M200.2 122.3l-.3 .5 .1 .4M200.3 124v-.1l.5 .1 .2 .2M200.6 132.4l-.2 .5M200.7 123.4l1 .2v-.2l-1-.2-.1 .6M200.8 132.5l-.1 .4M200.9 132.5l-.1 .3"/>
<path d="M201.4 123.6l-.2 .7-.4-.5-.9-.2M201.7 132.3h.1M201.9 132.2l-.6 .3M201.9 122.8l-.2 .6M202.1 122.7l-.5 1.7M202.9 131.7l-.1 .2h-.2M203 133l.5 .2-2.7 10.1a1.56 1.56 0 0 1-2.1 1v-.5a1.15 1.15 0 0 0 1.6-.6zM203.2 123.8l.9 .3-.1 .6M203.2 124.8l.3-.2 1.1 .3M203.2 123.1l1.8 .5M203.2 123l-.4 1.7M203.3 123.1l-.2 .9 1 .3"/>
<path d="M203.3 124.9l.3-.1 .6 .1-.1 .2M203.3 124.1l-.1 .7M203.5 131.2l-.5 1.8M203.8 132.2l-.3 1M203.9 130.8v.6l-.1 .8M203.9 131l-.1 1.2M204.3 125.1l-.3 1 1.3 .3M204.6 124.9h-.4M204.6 124.9l.1 .3M204.7 128.8l-1.3-.3-.9 3.5M205 123.6l.1 .6-.3 .3-.2 .6M205.1 123.6l-.1 .1"/>
<path d="M205.3 124.1l-.2 .1M205.4 123l.2 .5M205.6 123.5l-.5 1.9M205.6 123.5l1-.1-.4 1.5-1 .5M217.4 134v1.1l2.4-.1-.5-.5M217.4 133.4v.6M217.4 128v-.9l1.3-.1 5.8 .1v5.4h-.2l-1.1 1.6-1.3 .9h-1.9l-1.3-.9-1.1-1.6h-.2v-2M217.4 128h1.3v2.5h-1.3zM217.4 135.1v10.4M217.6 132.8l-.1 .6M217.7 132.6l-.3 1.4M218 127.1v-1.9l-1-.4v1.5l.8 .8"/>
<path d="M218 133.1v12.4a1.08 1.08 0 0 0 1.4 1l-.2 .5M218.2 126l.3 .3-.1 .6M218.2 124.7v-20.7h-1.2v20.8M218.3 124.7l-.3 .5M218.4 133.7v.3h.3M218.5 125.4l-.2 .6-.2-.2M218.6 126.7l-.2 .4M218.6 126.7l.4 .2M218.7 127v1h4.5v2.5h-4.5M218.7 130.5v3.6M218.9 127v-.1l.9 .1M219.2 126.3h1v-.3h-1v.7"/>
<path d="M219.5 126.7h-.9M219.5 134.6v.1M219.8 135l.5 .5h1.3l.5-.5h1.8M219.9 126.3v.7l-.4-.3M219.9 135v.1M220 135v.2M220.2 125.4v.6M220.2 135v.5M220.3 125.2v1.8M220.3 125.4h-1.9M220.5 135v.5M221.4 135v.5"/>
<path d="M221.6 125.2v1.8M221.6 125.4h1.9M221.7 135v.5M221.7 125.4v.9h1M221.7 126h1v.7M221.7 135v.4M222 126.3v.7M222.1 127l.3-.1h.5v.1M222.4 134.6v.1M222.6 134.5l-.5 .5M223.2 127v1h1.3M223.4 126.7l.1 .4"/>
<path d="M223.4 126.7h-1l-.4 .3M223.4 126.7l-.4 .2M223.5 125.4l.2 .6M223.5 133.7v.3h-.3M223.5 125.4h.1M223.7 124.7l.3 .5M223.7 126l-.2 .3v.6M223.8 125.8l-.2 .2M223.9 133.1v1.9M223.9 135l.1 10.5a1.09 1.09 0 0 1-1.5 1l.2 .5M223.9 135l.6 .1v10.4a1.49 1.49 0 0 1-1.5 1.5M223.9 125.2v1.9"/>
<path d="M223.9 125.2l1.1-.4v1.5l-.9 .8M224.2 132.6l.3 1.4M224.3 132.8l.2 .6M224.5 133.4v.6M224.5 130.5h-1.3v3.6M224.5 134v1.1M236.5 123l-5.4-20-1.2 .4 5.4 20M236.5 123l-.1 .5M236.6 126.4l-.2-.8 5.5-1.6 1.2-.2 1.4 5.2h-.1l-.7 1.8-1 1.2-1.8 .5-1.5-.5-1.5-1.3-.1 .1-.6-2M236.6 126.4l1.2-.3 .7 2.4-1.3 .3zM236.6 124.1l.2 .1M236.8 125.4l-.5-1.9-1-.1 .3 1.5 1.1 .5"/>
<path d="M236.9 123.6l-.1 .6 .3 .3 .2 .6M237.3 124.9h.5M237.6 125.1l.2 1 4.3-1.2 .7 2.5-4.3 1.1M237.8 124.3l1-.3-.1-.2-.9 .3 .1 .6M238 131v.7M238 131.7l.1 .5M238 130.8v.5l.1 .9M238.1 132.2l.3 1 .5-.2M238.5 131.2l.4 1.8M238.5 128.5l.9 3.5M238.5 124.1l.3 .7M238.6 123.1l.1 .7"/>
<path d="M238.6 124.9l-.3-.1-.6 .1 .1 .2M238.7 123l.4 1.7M238.7 123.1l-1.8 .6M238.7 124.8l-.3-.2-.9 .2-.3 .4M238.9 133l2.7 10.2a1.1 1.1 0 0 0 1.6 .6v.5a1.55 1.55 0 0 1-2.1-1l-2.7-10.1M239 131.7l.1 .2h.2M239.8 122.7l.5 1.7M239.9 122.8l1.8-.5 .4 .5M240 122.8l.2 .8 1-.2M240 132.2l.6 .3-1.7 .5M240.2 123.4l1-.2v.2M240.2 132.3h.1"/>
<path d="M240.5 123.6l.2 .7M240.8 132.5l.1 .2M240.9 132.5v.2M241.1 123.8l-.4 .5M241.1 132.5l.1 .4M241.2 123.4l.1 .4M241.3 132.4l.1 .5M241.6 124v-.1l-.5 .1-.2 .2M241.7 122.3h.1M241.7 121.6l.4 .4M241.7 121.6l-5.2 1.4M241.8 122.3v.1"/>
<path d="M241.9 124l.2 .9 1.3-.3M242 123.6l.2 .3M242 123.6l-.9 .2M242 123.6l-.4 .3M242.1 122.8l-.1 .4 .1 .6M242.1 122l.5 1.8M242.1 122l.9-.6 .4 1.4-.6 1M242.2 122.7l-.1 .1M242.3 132.1l.1 .6M242.5 132.1l.1 .5M242.5 132.1l.1 .4M242.6 132.1l.1 .3"/>
<path d="M243.1 131.5h.1M243.3 131.4l-.4 .5M243.9 130.4v.3h-.2M244 127l-1.2 .4 .9 3.4M244.1 129.7l.6 1.7M244.3 129.1l.4 .6 .2 .7M244.5 129.3l.4 1.1M244.7 131.4h.5l2.7 10.1a1.49 1.49 0 0 1-1.1 1.8M244.7 131.4l-1.8 .5-.4 .7-1.2 .4-.7-.5M244.7 131.4l2.7 10.2M244.9 130.4l.3 1M194.6 143.1v.1"/>
<path d="M194.6 143.2l.3 .1M195.1 143.4h.2M195.3 143.4a3.9 3.9 0 0 0 3.4 .9M195.6 143l-.3 .4M195.6 142.9a3.4 3.4 0 0 0 3.1 .9M199.2 144.4h.2M217.5 145.5a1.49 1.49 0 0 0 1.5 1.5M218.4 146.9v.1M218.7 147h-.2M218.9 147h.3M219.2 147a3.9 3.9 0 0 0 3.5 0M219.4 146.5a3.4 3.4 0 0 0 3.2 0"/>
<path d="M222.7 147h.2M223.5 146.9l-.3 .1M242.5 144.4v.1M242.8 144.4l-.3 .1M246.3 142.9a3.4 3.4 0 0 1-3.1 .9M246.6 143.4a3.9 3.9 0 0 1-3.4 .9M246.7 142.9l-.4 .1 .2 .4h.3M247.3 143.1v.1M247.3 143.2l-.2 .1M247.4 141.6a1.01 1.01 0 0 1-.7 1.3"/>
<circle cx="207.7" cy="34" r=".75"/>
<circle cx="234.2" cy="34" r=".75"/>
<circle cx="210.2" cy="75.4" r=".75"/>
<circle cx="214.4" cy="79.1" r="4.5"/>
<circle cx="214.4" cy="79.1" r="3"/>
<circle cx="214.4" cy="79.1" r="1.49"/>
<circle cx="214.4" cy="79.1" r="2"/>
<circle cx="214.4" cy="79.1" r="4.1"/>
<circle cx="218.7" cy="72.3" r=".75"/>
<circle cx="223.2" cy="72.3" r=".75"/>
<circle cx="227.6" cy="79.1" r="4.5"/>
<circle cx="227.6" cy="79.1" r="3"/>
<circle cx="227.6" cy="79.1" r="1.49"/>
<circle cx="227.6" cy="79.1" r="2"/>
<circle cx="227.6" cy="79.1" r="4.1"/>
<circle cx="231.7" cy="75.4" r=".75"/>
<circle cx="208.9" cy="80.3" r=".75"/>
<circle cx="211.3" cy="88.8" r="2.74"/>
<circle cx="215.6" cy="94.9" r=".75"/>
<circle cx="215.6" cy="94.9" r="1.41"/>
<circle cx="216.2" cy="88" r=".75"/>
<circle cx="225.7" cy="88" r=".75"/>
<circle cx="226.3" cy="94.9" r=".75"/>
<circle cx="226.3" cy="94.9" r="1.41"/>
<circle cx="230.6" cy="88.8" r="2.74"/>
<circle cx="233" cy="80.3" r=".75"/>
</g>
<g fill="#000" stroke="#000" stroke-width=".21">
<circle cx="229.2" cy="68.7" r=".17"/>
<circle cx="235.6" cy="76.4" r=".17"/>
<circle cx="235.8" cy="75.7" r=".17"/>
<circle cx="237.3" cy="76.1" r=".17"/>
<circle cx="238.2" cy="78.2" r=".17"/>
<circle cx="238.3" cy="77.1" r=".17"/>
<circle cx="242.7" cy="76.8" r=".17"/>
<circle cx="210.1" cy="83.3" r=".17"/>
<circle cx="210.3" cy="82.6" r=".17"/>
<circle cx="101.3" cy="111.3" r=".17"/>
</g>
<!-- layer: Border -->
<path d="M20 9.9h267v190h-267zM148.5 4.9v10M15 109.9h10M282 109.9h10M148.5 194.9v10" fill="none" stroke="#000" stroke-width=".25"/>
<!-- layer: TitleBlock -->
<path d="M136 162.9h151v37h-151zM136 171.9h151M226 162.9v37M226 189.9h61M236 189.9v10M272 189.9v10" fill="none" stroke="#000" stroke-width=".36"/>
<!-- layer: Annotations -->
<path d="M213.4 73.2l1.2 .2-1.1 3.4zM227.4 73.4l1.2-.1-.2 3.5zM65.5 96.7l1-.7 1.6 3.2zM73.9 85.5l1.1 .2-1.2 3.3zM79.8 91.6l1 .6-2.5 2.6zM77.5 102.3l3.1-1.8 .4 1.1zM91.8 126.8l2.7 2.3-.9 .8zM93.5 119.4l3.2 1.5-.7 1z" fill="#000" stroke="#000" stroke-width=".21"/>
<path d="M132.5 25.1h88l-6.5 48.2M183 38.3h-99.3l-9.2 47.3M280 25.3h-56.8l4.8 48M160.8 50.7h-128.8l34 45.7M186 70.4h-90.5l-15.2 21.5M191.6 95.4h-95.5l-15.3 5.7M94.1 129.5l29.3 35h-92.4M96.3 121.4l44.2 31.4h32.9" fill="none" stroke="#000" stroke-width=".21"/>
<g font-size="7">
<text x="137.4" y="183.5">Thumb and pinky pivot joints</text>
<text x="227.3" y="185.2">Palm circuit diagrams</text>
</g>
<g font-size="4.9">
<text x="132.1" y="18.3">Pinky pivot joint is inline with ring finger</text>
<text x="226.6" y="18.5">Thumb pivot enables the</text>
<text x="139.4" y="24.1">and protected below the palm cover</text>
<text x="226.6" y="24.4">opposable thumb pose</text>
<text x="87.1" y="31.4">Tendons connected to motors in the forearm</text>
<text x="87" y="37.2">engage with the guiding bevel gear on top.</text>
<text x="35.1" y="43.8">Bevel gear pairs translate the movement from the tendons</text>
<text x="35.4" y="49.6">to the opposable thumb axis and pinky pivoting axis.</text>
<text x="98.7" y="63.8">Magnet embedded inside the bevel gear</text>
<text x="98.7" y="69.7">is the reference for rotational encoder.</text>
<text x="99.2" y="76.8">Rotational position encoders measures the</text>
<text x="99.2" y="82.7">position of the guiding bevel gear; which</text>
<text x="99.2" y="88.6">is linked to the position of the opposable</text>
<text x="99.5" y="94.4">thumb and pinky pivot rotational axis.</text>
<text x="31.9" y="151.7">Opposable thumb rotation axis is directly</text>
<text x="143.9" y="152.1">Tendon holes</text>
<text x="31.5" y="157.5">in line with index finger, allowing tendons</text>
<text x="30.9" y="163.4">to pass through the center of the bearing.</text>
<text x="138" y="170.6">Calin Mocanu</text>
<text x="199.1" y="170.3">2022-03-05</text>
<text x="226.6" y="170.4">Hextech mechahand mk 11</text>
<text x="229.6" y="198.6">1</text>
<text x="237" y="198.4">2022-03-04</text>
<text x="276.1" y="198.6">3/5</text>
</g>
<g font-size="2.5">
<text x="137.2" y="165.4">Created by</text>
<text x="227.2" y="165.8">Project Name</text>
<text x="137.4" y="175.4">Title</text>
<text x="227.2" y="175.8">DWG Name</text>
<text x="227" y="192.7">Rev.</text>
<text x="237" y="192.7">Date of issue</text>
<text x="273" y="192.7">Sheet</text>
</g>
</svg>
